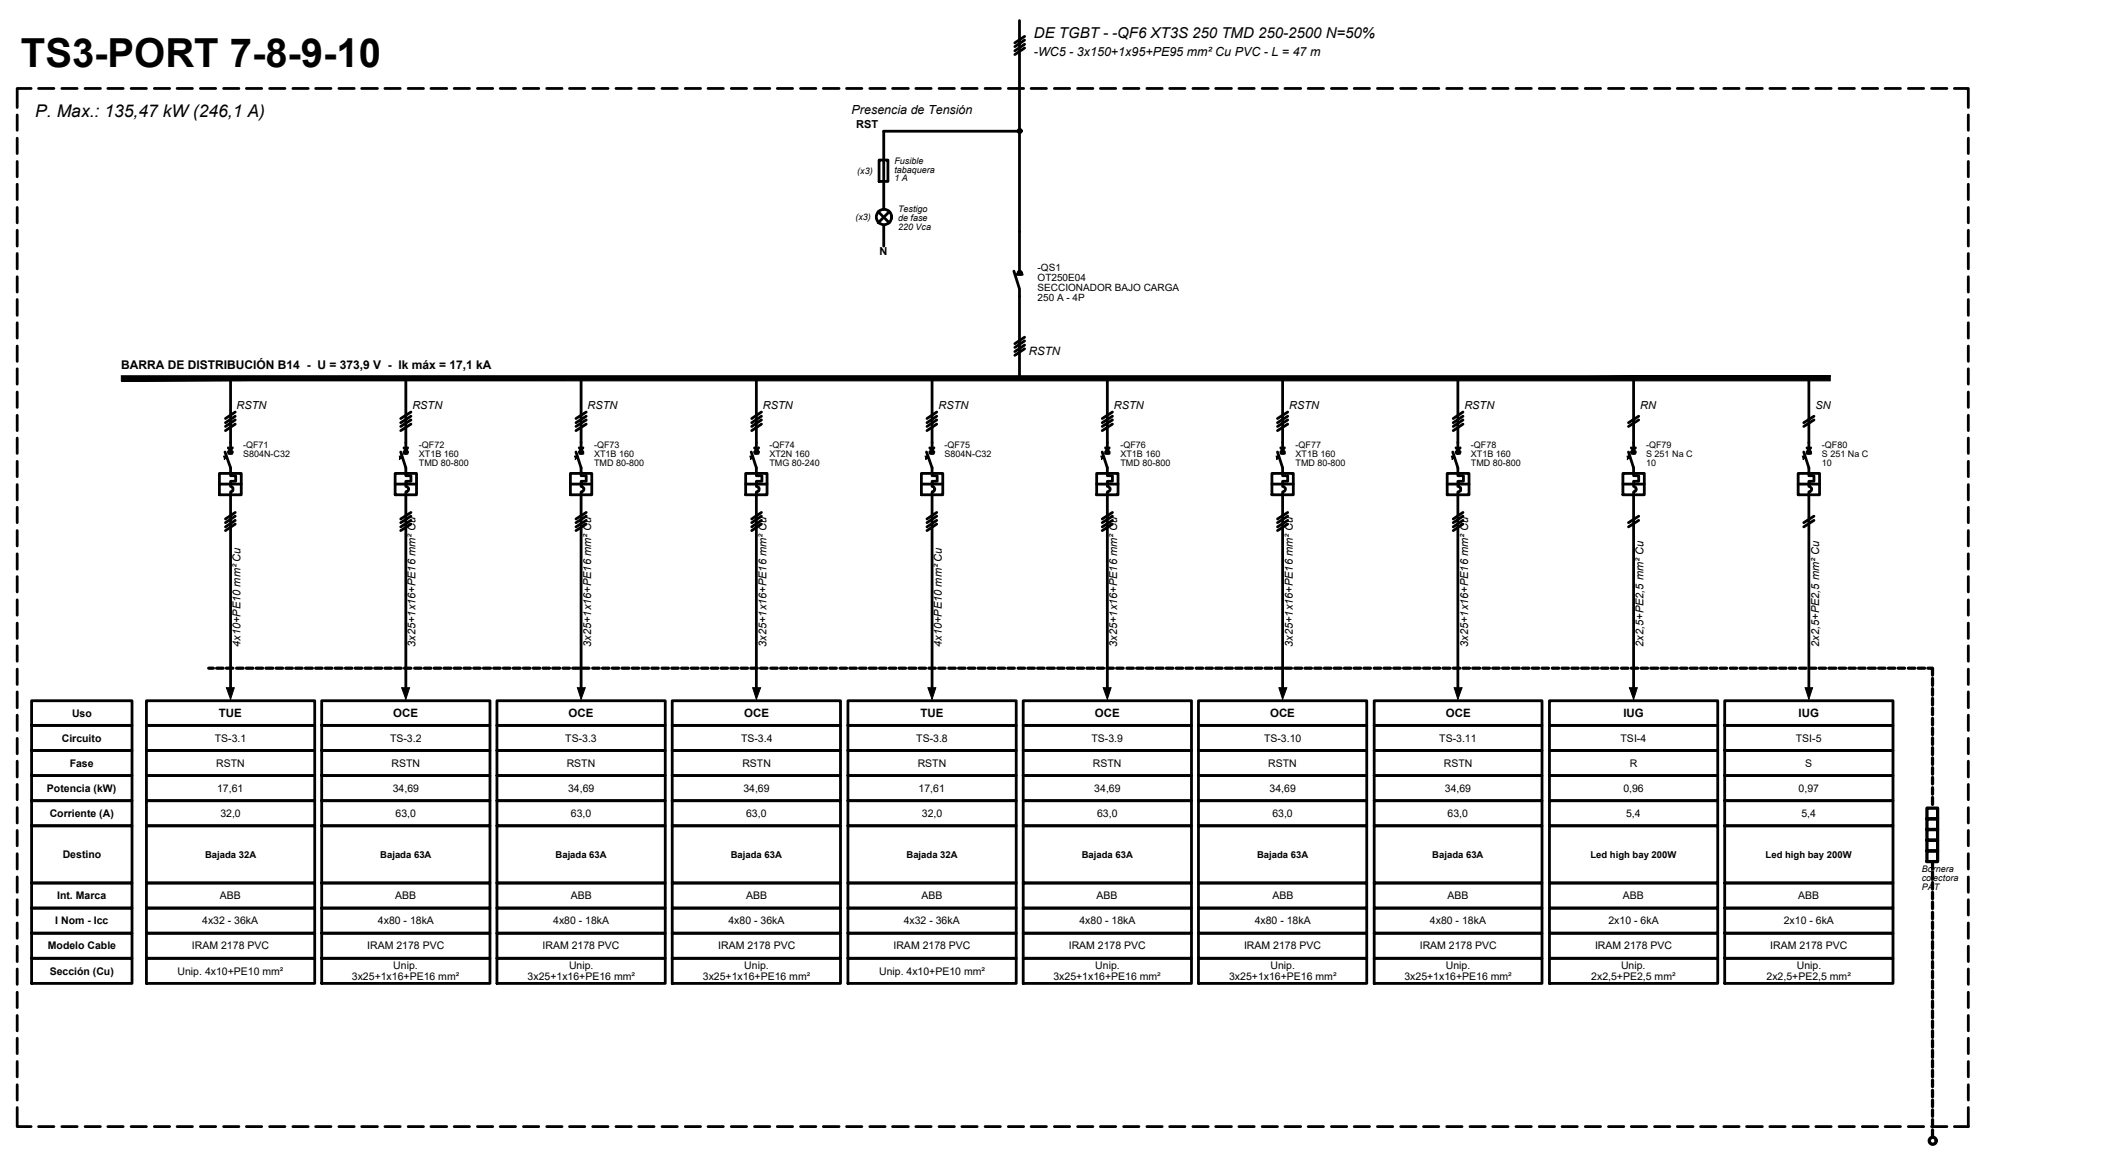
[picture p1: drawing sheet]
<svg xmlns="http://www.w3.org/2000/svg" width="193mm" height="106mm" viewBox="0 0 193 106" stroke-linecap="round" stroke-linejoin="round" font-family="sans-serif">
<!-- layer: UNI-MARCO -->
<g fill="none" stroke="#000" stroke-width=".25">
<path d="M1.6 10.5v1.4M1.6 12.6v1.4M1.6 14.7v1.4M1.6 16.8v1.4M1.6 18.9v1.4M2.8 8.1h-1.2v1.7M3.5 8.1h1.4M5.6 8.1h1.4M7.7 8.1h1.4M9.8 8.1h1.4M11.9 8.1h1.4M14.1 8.1h1.4"/>
<path d="M16.1 8.1h1.4M18.2 8.1h1.4M20.4 8.1h1.4M22.4 8.1h1.4M24.6 8.1h1.3M26.7 8.1h1.4M28.7 8.1h1.4M30.9 8.1h1.4M32.9 8.1h1.5M35.1 8.1h1.3M37.2 8.1h1.4M39.2 8.1h1.5"/>
<path d="M41.4 8.1h1.4M43.5 8.1h1.4M45.5 8.1h1.4M47.7 8.1h1.4M49.8 8.1h1.4M51.9 8.1h1.4M54 8.1h1.4M56.1 8.1h1.4M58.2 8.1h1.4M60.3 8.1h1.4M62.4 8.1h1.4M64.5 8.1h1.4"/>
<path d="M66.6 8.1h1.4M68.7 8.1h1.4M70.8 8.1h1.4M72.9 8.1h1.4M75 8.1h1.4M77.1 8.1h1.4M79.2 8.1h1.4M81.3 8.1h1.4M83.4 8.1h1.4M85.5 8.1h1.4M87.6 8.1h1.4M89.7 8.1h1.4"/>
<path d="M91.8 8.1h1.4M93.9 8.1h1.4M96 8.1h1.4M98.1 8.1h1.4M100.2 8.1h1.4M102.3 8.1h1.4M104.4 8.1h1.4M106.5 8.1h1.4M108.6 8.1h1.4M110.7 8.1h1.4M112.8 8.1h1.4M114.9 8.1h1.4"/>
<path d="M117 8.1h1.4M119.1 8.1h1.4M121.2 8.1h1.4M123.3 8.1h1.4M125.4 8.1h1.4M127.5 8.1h1.4M129.6 8.1h1.4M131.7 8.1h1.4M133.9 8.1h1.4M135.9 8.1h1.4M138 8.1h1.4M140.2 8.1h1.4"/>
<path d="M142.2 8.1h1.4M144.4 8.1h1.4M146.5 8.1h1.4M148.5 8.1h1.4M150.7 8.1h1.4M152.7 8.1h1.5M154.9 8.1h1.4M157 8.1h1.4M159 8.1h1.5M161.2 8.1h1.4M163.3 8.1h1.4M165.4 8.1h1.3"/>
<path d="M167.5 8.1h1.4M169.6 8.1h1.4M171.7 8.1h1.4M173.8 8.1h1.4M175.9 8.1h1.4M178 8.1h1.2v1.7M179.2 10.5v1.4M179.2 12.6v1.4M179.2 14.7v1.4M179.2 16.8v1.4M179.2 18.9v1.4M1.6 21v1.4"/>
<path d="M1.6 23.1v1.4M1.6 25.2v1.4M1.6 27.3v1.4M1.6 29.4v1.4M1.6 31.5v1.4M1.6 33.6v1.4M1.6 35.7v1.4M1.6 37.8v1.4M1.6 39.9v1.4M179.2 21v1.4M179.2 23.1v1.4M179.2 25.2v1.4"/>
<path d="M179.2 27.3v1.4M179.2 29.4v1.4M179.2 31.5v1.4M179.2 33.6v1.4M179.2 35.7v1.4M179.2 37.8v1.4M179.2 39.9v1.4M1.6 42v1.4M1.6 44.1v1.4M1.6 46.2v1.4M1.6 48.3v1.4M1.6 50.4v1.4"/>
<path d="M1.6 52.5v1.4M1.6 54.6v1.4M1.6 56.7v1.4M1.6 58.8v1.4M179.2 42v1.4M179.2 44.1v1.4M179.2 46.2v1.4M179.2 48.3v1.4M179.2 50.4v1.4M179.2 52.5v1.4M179.2 54.6v1.4M179.2 56.7v1.4"/>
<path d="M179.2 58.8v1.4M1.6 60.9v1.4M1.6 63v1.4M1.6 65.1v1.4M1.6 67.2v1.4M1.6 69.3v1.5M1.6 71.4v1.4M1.6 73.5v1.4M1.6 75.6v1.4M1.6 77.7v1.4M1.6 79.9v1.3M179.2 60.9v1.4"/>
<path d="M179.2 63v1.4M179.2 65.1v1.4M179.2 67.2v1.4M179.2 69.3v1.5M179.2 71.4v1.4M179.2 73.5v1.4M179.2 75.6v1.4M179.2 77.7v1.4M179.2 79.9v1.3M1.6 81.9v1.4M1.6 84v1.4M1.6 86.2v1.4"/>
<path d="M1.6 88.2v1.4M1.6 90.4v1.3M1.6 92.5v1.4M1.6 94.5v1.4M1.6 96.7v1.4M1.6 98.8v1.4M179.2 81.9v1.4M179.2 84v1.4M179.2 86.2v1.4M179.2 88.2v1.4M179.2 90.4v1.3M179.2 92.5v1.4"/>
<path d="M179.2 94.5v1.4M179.2 96.7v1.4M179.2 98.8v1.4M1.6 100.8v1.8h1.2M3.5 102.6h1.4M5.6 102.6h1.4M7.7 102.6h1.4M9.8 102.6h1.4M11.9 102.6h1.4M14.1 102.6h1.4M16.1 102.6h1.4M18.2 102.6h1.4"/>
<path d="M20.4 102.6h1.4M22.4 102.6h1.4M24.6 102.6h1.3M26.7 102.6h1.4M28.7 102.6h1.4M30.9 102.6h1.4M32.9 102.6h1.5M35.1 102.6h1.3M37.2 102.6h1.4M39.2 102.6h1.5M41.4 102.6h1.4M43.5 102.6h1.4"/>
<path d="M45.5 102.6h1.4M47.7 102.6h1.4M49.8 102.6h1.4M51.9 102.6h1.4M54 102.6h1.4M56.1 102.6h1.4M58.2 102.6h1.4M60.3 102.6h1.4M62.4 102.6h1.4M64.5 102.6h1.4M66.6 102.6h1.4M68.7 102.6h1.4"/>
<path d="M70.8 102.6h1.4M72.9 102.6h1.4M75 102.6h1.4M77.1 102.6h1.4M79.2 102.6h1.4M81.3 102.6h1.4M83.4 102.6h1.4M85.5 102.6h1.4M87.6 102.6h1.4M89.7 102.6h1.4M91.8 102.6h1.4M93.9 102.6h1.4"/>
<path d="M96 102.6h1.4M98.1 102.6h1.4M100.2 102.6h1.4M102.3 102.6h1.4M104.4 102.6h1.4M106.5 102.6h1.4M108.6 102.6h1.4M110.7 102.6h1.4M112.8 102.6h1.4M114.9 102.6h1.4M117 102.6h1.4M119.1 102.6h1.4"/>
<path d="M121.2 102.6h1.4M123.3 102.6h1.4M125.4 102.6h1.4M127.5 102.6h1.4M129.6 102.6h1.4M131.7 102.6h1.4M133.9 102.6h1.4M135.9 102.6h1.4M138 102.6h1.4M140.2 102.6h1.4M142.2 102.6h1.4M144.4 102.6h1.4"/>
<path d="M146.5 102.6h1.4M148.5 102.6h1.4M150.7 102.6h1.4M152.7 102.6h1.5M154.9 102.6h1.4M157 102.6h1.4M159 102.6h1.5M161.2 102.6h1.4M163.3 102.6h1.4M165.4 102.6h1.3M167.5 102.6h1.4M169.6 102.6h1.4"/>
<path d="M171.7 102.6h1.4M173.8 102.6h1.4M175.9 102.6h1.4M179.2 100.8v1.8h-1.2"/>
</g>
<!-- layer: UNI-LIN -->
<g fill="none" stroke="#000" stroke-width=".25">
<path d="M80 19.3l1 1M80.1 14.6h.8v1.9h-.8zM81 19.3l-1 1M92.8 11.9h-12.3v7.2M92.8 1.9v22.8M93.3 4.4l-.9 .6M93.3 4l-.9 .6M93.3 3.7l-.9 .5M93.3 3.3l-.9 .6M21 34.5v6.8M21.4 38.6l-.9 .6M21.4 38.2l-.9 .6"/>
<path d="M21.4 37.9l-.9 .6M21.4 37.5l-.9 .6M37 34.5v6.8M37.4 38.6l-.9 .6M37.4 38.2l-.9 .6M37.4 37.9l-.9 .6M37.4 37.5l-.9 .6M52.9 34.5v6.8M53.4 38.6l-1 .6M53.4 38.2l-1 .6M53.4 37.9l-1 .6M53.4 37.5l-1 .6"/>
<path d="M68.9 34.5v6.8M69.3 38.6l-.8 .6M69.3 38.2l-.8 .6M69.3 37.9l-.8 .6M69.3 37.5l-.8 .6M80.5 20.5v1.9M84.9 34.5v6.8M85.3 38.6l-.9 .6M85.3 38.2l-.9 .6M85.3 37.9l-.9 .6M85.3 37.5l-.9 .6M92.3 24.7l.5 1.6v8.2"/>
<path d="M92.6 25h.5M93.3 31.8l-.9 .6M93.3 31.4l-.9 .6M93.3 31l-.9 .6M93.3 30.7l-.9 .6M100.8 34.5v6.8M101.3 38.6l-.9 .6M101.3 38.2l-.9 .6M101.3 37.9l-.9 .6M101.3 37.5l-.9 .6M116.8 34.5v6.8M117.3 38.6l-1 .6"/>
<path d="M117.3 38.2l-1 .6M117.3 37.9l-1 .6M117.3 37.5l-1 .6M132.8 34.5v6.8M133.2 38.6l-.9 .6M133.2 38.2l-.9 .6M133.2 37.9l-.9 .6M133.2 37.5l-.9 .6M148.8 34.5v6.8M149.2 38.2l-.9 .6M149.2 37.9l-.9 .6M164.7 34.5v6.8"/>
<path d="M165.2 38.2l-.9 .6M165.2 37.9l-.9 .6M20 43.1h2v2h-2zM20 44.1h2M20.5 41.2l.5 1.4v.7h.5v.5h-.5v.5a.26 .26 0 0 1 .2 .2 .26 .26 0 0 1-.2 .3v18M20.8 40.8l.4 .4M20.8 41.3h.3M21.2 40.8l-.4 .4M21.4 47.7l-.9 .6M21.4 47.4l-.9 .6M21.4 47l-.9 .6M21.4 46.7l-.9 .6"/>
<path d="M36 43.1h1.9v2h-1.9zM36 44.1h1.9M36.5 41.2l.5 1.4v.7h.4v.5h-.4v.5a.25 .25 0 0 1 .2 .2 .25 .25 0 0 1-.2 .3v18M36.8 41.3h.3M36.8 40.8l.3 .4M37.1 40.8l-.3 .4M37.4 47.7l-.9 .6M37.4 47.4l-.9 .6M37.4 47l-.9 .6M37.4 46.7l-.9 .6M51.9 43.1h2v2h-2zM51.9 44.1h2"/>
<path d="M52.4 41.2l.5 1.4v.7h.5v.5h-.5v.5a.25 .25 0 0 1 .3 .2 .25 .25 0 0 1-.3 .3v18M52.7 40.8l.4 .4M52.8 41.3h.3M53.1 40.8l-.4 .4M53.4 47.7l-1 .6M53.4 47.4l-1 .6M53.4 47l-1 .6M53.4 46.7l-1 .6M67.9 43.1h1.9v2h-1.9zM67.9 44.1h1.9M68.4 41.2l.5 1.4v.7h.5v.5h-.5v.5a.25 .25 0 0 1 .2 .2 .25 .25 0 0 1-.2 .3v18M68.7 40.8l.4 .4"/>
<path d="M68.7 41.3h.3M69.1 40.8l-.4 .4M69.3 47.7l-.8 .6M69.3 47.4l-.8 .6M69.3 47l-.8 .6M69.3 46.7l-.8 .6M83.9 43.1h2v2h-2zM83.9 44.1h2M84.4 41.2l.5 1.4v.7h.4v.5h-.4v.5a.25 .25 0 0 1 .2 .2 .25 .25 0 0 1-.2 .3v18M84.7 40.8l.3 .4M84.7 41.3h.3M85 40.8l-.3 .4"/>
<path d="M85.3 47.7l-.9 .6M85.3 47.4l-.9 .6M85.3 47l-.9 .6M85.3 46.7l-.9 .6M99.9 43.1h1.9v2h-1.9zM99.9 44.1h1.9M100.4 41.2l.4 1.4v.7h.5v.5h-.5v.5a.25 .25 0 0 1 .3 .2 .25 .25 0 0 1-.3 .3v18M100.7 41.3h.3M100.7 40.8l.3 .4M101 40.8l-.3 .4M101.3 47.7l-.9 .6M101.3 47.4l-.9 .6"/>
<path d="M101.3 47l-.9 .6M101.3 46.7l-.9 .6M115.8 43.1h2v2h-2zM115.8 44.1h2M116.3 41.2l.5 1.4v.7h.5v.5h-.5v.5a.25 .25 0 0 1 .3 .2 .25 .25 0 0 1-.3 .3v18M116.6 40.8l.4 .4M116.7 41.3h.3M117 40.8l-.4 .4M117.3 47.7l-1 .6M117.3 47.4l-1 .6M117.3 47l-1 .6M117.3 46.7l-1 .6"/>
<path d="M131.8 43.1h2v2h-2zM131.8 44.1h2M132.3 41.2l.5 1.4v.7h.5v.5h-.5v.5a.25 .25 0 0 1 .2 .2 .25 .25 0 0 1-.2 .3v18M132.6 40.8l.4 .4M132.6 41.3h.3M133 40.8l-.4 .4M133.2 47.7l-.9 .6M133.2 47.4l-.9 .6M133.2 47l-.9 .6M133.2 46.7l-.9 .6M147.8 43.1h1.9v2h-1.9zM147.8 44.1h1.9"/>
<path d="M148.3 41.2l.5 1.4v.7h.4v.5h-.4v.5a.25 .25 0 0 1 .2 .2 .25 .25 0 0 1-.2 .3v18M148.5 40.8l.4 .4M148.6 41.3h.3M148.9 40.8l-.4 .4M149.2 47.4l-.9 .6M149.2 47l-.9 .6M163.7 43.1h2v2h-2zM163.7 44.1h2M164.3 41.2l.4 1.4v.7h.5v.5h-.5v.5a.25 .25 0 0 1 .3 .2 .25 .25 0 0 1-.3 .3v18M164.5 41.3h.4M164.5 40.8l.4 .4M164.9 40.8l-.4 .4"/>
<path d="M165.2 47.4l-.9 .6M165.2 47l-.9 .6"/>
<circle cx="80.5" cy="19.8" r=".7"/>
<circle cx="92.9" cy="11.9" r=".15"/>
<circle cx="92.9" cy="24.8" r=".15"/>
</g>
<!-- layer: UNI-BARRA -->
<path d="M11 34.2v.5l155.7-.5zM11 34.7l155.7-.5v.5z" fill="#000" stroke="#000" stroke-width=".09"/>
<!-- layer: UNI-TABLA -->
<g fill="none" stroke="#000" stroke-width=".25">
<path d="M2.9 63.8h9.1v2.3h-9.1zM2.9 66.1h9.1v2.2h-9.1zM2.9 68.3h9.1v2.3h-9.1zM2.9 70.6h9.1v2.3h-9.1zM2.9 72.9h9.1v2.3h-9.1zM2.9 75.2h9.1v5.2h-9.1zM13.3 63.8h15.4v2.3h-15.4zM13.3 66.1h15.4v2.2h-15.4zM13.3 68.3h15.4v2.3h-15.4zM13.3 70.6h15.4v2.3h-15.4zM13.3 72.9h15.4v2.3h-15.4zM13.3 75.2h15.4v5.2h-15.4z"/>
<path d="M29.3 63.8h15.3v2.3h-15.3zM29.3 66.1h15.3v2.2h-15.3zM29.3 68.3h15.3v2.3h-15.3zM29.3 70.6h15.3v2.3h-15.3zM29.3 72.9h15.3v2.3h-15.3zM29.3 75.2h15.3v5.2h-15.3zM45.3 63.8h15.3v2.3h-15.3zM45.3 66.1h15.3v2.2h-15.3zM45.3 68.3h15.3v2.3h-15.3zM45.3 70.6h15.3v2.3h-15.3zM45.3 72.9h15.3v2.3h-15.3zM45.3 75.2h15.3v5.2h-15.3z"/>
<path d="M61.2 63.8h15.3v2.3h-15.3zM61.2 66.1h15.3v2.2h-15.3zM61.2 68.3h15.3v2.3h-15.3zM61.2 70.6h15.3v2.3h-15.3zM61.2 72.9h15.3v2.3h-15.3zM61.2 75.2h15.3v5.2h-15.3zM77.2 63.8h15.3v2.3h-15.3zM77.2 66.1h15.3v2.2h-15.3zM77.2 68.3h15.3v2.3h-15.3zM77.2 70.6h15.3v2.3h-15.3zM77.2 72.9h15.3v2.3h-15.3zM77.2 75.2h15.3v5.2h-15.3z"/>
<path d="M93.2 63.8h15.3v2.3h-15.3zM93.2 66.1h15.3v2.2h-15.3zM93.2 68.3h15.3v2.3h-15.3zM93.2 70.6h15.3v2.3h-15.3zM93.2 72.9h15.3v2.3h-15.3zM93.2 75.2h15.3v5.2h-15.3zM109.1 63.8h15.4v2.3h-15.4zM109.1 66.1h15.4v2.2h-15.4zM109.1 68.3h15.4v2.3h-15.4zM109.1 70.6h15.4v2.3h-15.4zM109.1 72.9h15.4v2.3h-15.4zM109.1 75.2h15.4v5.2h-15.4z"/>
<path d="M125.1 63.8h15.3v2.3h-15.3zM125.1 66.1h15.3v2.2h-15.3zM125.1 68.3h15.3v2.3h-15.3zM125.1 70.6h15.3v2.3h-15.3zM125.1 72.9h15.3v2.3h-15.3zM125.1 75.2h15.3v5.2h-15.3zM141.1 63.8h15.3v2.3h-15.3zM141.1 66.1h15.3v2.2h-15.3zM141.1 68.3h15.3v2.3h-15.3zM141.1 70.6h15.3v2.3h-15.3zM141.1 72.9h15.3v2.3h-15.3zM141.1 75.2h15.3v5.2h-15.3z"/>
<path d="M157.1 63.8h15.3v2.3h-15.3zM157.1 66.1h15.3v2.2h-15.3zM157.1 68.3h15.3v2.3h-15.3zM157.1 70.6h15.3v2.3h-15.3zM157.1 72.9h15.3v2.3h-15.3zM157.1 75.2h15.3v5.2h-15.3zM2.9 80.4h9.1v2.3h-9.1zM2.9 82.7h9.1v2.3h-9.1zM2.9 85h9.1v2.3h-9.1zM2.9 87.3h9.1v2.2h-9.1zM13.3 80.4h15.4v2.3h-15.4zM13.3 82.7h15.4v2.3h-15.4z"/>
<path d="M13.3 85h15.4v2.3h-15.4zM13.3 87.3h15.4v2.2h-15.4zM29.3 80.4h15.3v2.3h-15.3zM29.3 82.7h15.3v2.3h-15.3zM29.3 85h15.3v2.3h-15.3zM29.3 87.3h15.3v2.2h-15.3zM45.3 80.4h15.3v2.3h-15.3zM45.3 82.7h15.3v2.3h-15.3zM45.3 85h15.3v2.3h-15.3zM45.3 87.3h15.3v2.2h-15.3zM61.2 80.4h15.3v2.3h-15.3zM61.2 82.7h15.3v2.3h-15.3z"/>
<path d="M61.2 85h15.3v2.3h-15.3zM61.2 87.3h15.3v2.2h-15.3zM77.2 80.4h15.3v2.3h-15.3zM77.2 82.7h15.3v2.3h-15.3zM77.2 85h15.3v2.3h-15.3zM77.2 87.3h15.3v2.2h-15.3zM93.2 80.4h15.3v2.3h-15.3zM93.2 82.7h15.3v2.3h-15.3zM93.2 85h15.3v2.3h-15.3zM93.2 87.3h15.3v2.2h-15.3zM109.1 80.4h15.4v2.3h-15.4zM109.1 82.7h15.4v2.3h-15.4z"/>
<path d="M109.1 85h15.4v2.3h-15.4zM109.1 87.3h15.4v2.2h-15.4zM125.1 80.4h15.3v2.3h-15.3zM125.1 82.7h15.3v2.3h-15.3zM125.1 85h15.3v2.3h-15.3zM125.1 87.3h15.3v2.2h-15.3zM141.1 80.4h15.3v2.3h-15.3zM141.1 82.7h15.3v2.3h-15.3zM141.1 85h15.3v2.3h-15.3zM141.1 87.3h15.3v2.2h-15.3zM157.1 80.4h15.3v2.3h-15.3zM157.1 82.7h15.3v2.3h-15.3z"/>
<path d="M157.1 85h15.3v2.3h-15.3zM157.1 87.3h15.3v2.2h-15.3z"/>
</g>
<!-- layer: UNI-LIN -->
<g fill="#000" stroke="#000" stroke-width=".09">
<path d="M20.6 62.6h.7l-.3 1.1zM36.6 62.6h.7l-.3 1.1zM52.6 62.6h.7l-.4 1.1zM68.5 62.6h.8l-.4 1.1zM84.5 62.6h.7l-.3 1.1zM100.5 62.6h.7l-.4 1.1zM116.5 62.6h.7l-.4 1.1zM132.4 62.6h.7l-.3 1.1zM148.4 62.6h.7l-.3 1.1zM164.4 62.6h.7l-.4 1.1z"/>
<path d="M20.6 41.5l.1 .2-.3 .1zM20.4 41.5v.3l.2-.3z"/>
<path d="M36.6 41.5l.1 .2-.3 .1zM36.4 41.5v.3l.2-.3z"/>
<path d="M52.6 41.5v.2l-.2 .1zM52.3 41.5l.1 .3 .2-.3z"/>
<path d="M68.5 41.5l.1 .2-.2 .1zM68.3 41.5l.1 .3 .1-.3z"/>
<path d="M84.5 41.5l.1 .2-.3 .1zM84.2 41.5l.1 .3 .2-.3z"/>
<path d="M100.5 41.5v.2l-.2 .1zM100.2 41.5l.1 .3 .2-.3z"/>
<path d="M116.5 41.5v.2l-.2 .1zM116.2 41.5l.1 .3 .2-.3z"/>
<path d="M132.4 41.5l.1 .2-.3 .1zM132.2 41.5v.3l.2-.3z"/>
<path d="M148.4 41.5l.1 .2-.3 .1zM148.2 41.5v.3l.2-.3z"/>
<path d="M164.3 41.5l.1 .2-.2 .1zM164.1 41.5l.1 .3 .1-.3z"/>
</g>
<!-- layer: UNI-PAT -->
<g fill="none" stroke="#000" stroke-width=".3">
<path d="M19 60.8h.4M19.7 60.8h.6M20.6 60.8h.6M21.5 60.8h.6M22.4 60.8h.6M23.3 60.8h.6M24.2 60.8h.6M25.1 60.8h.6M26 60.8h.6M26.9 60.8h.6M27.8 60.8h.6M28.7 60.8h.6"/>
<path d="M29.6 60.8h.6M30.5 60.8h.7M31.5 60.8h.5M32.3 60.8h.6M33.2 60.8h.6M34.1 60.8h.7M35.1 60.8h.5M35.9 60.8h.6M36.8 60.8h.6M37.8 60.8h.6M38.6 60.8h.6M39.5 60.8h.6"/>
<path d="M40.4 60.8h.7M41.4 60.8h.6M42.2 60.8h.6M43.1 60.8h.6M44 60.8h.7M45 60.8h.5M45.8 60.8h.6M46.7 60.8h.7M47.7 60.8h.6M48.6 60.8h.5M49.4 60.8h.6M50.3 60.8h.7"/>
<path d="M51.3 60.8h.6M52.2 60.8h.5M53 60.8h.6M54 60.8h.6M54.9 60.8h.6M55.8 60.8h.5M56.6 60.8h.7M57.6 60.8h.6M58.5 60.8h.6M59.4 60.8h.5M60.3 60.8h.6M61.2 60.8h.6"/>
<path d="M62.1 60.8h.6M62.9 60.8h.7M63.9 60.8h.6M64.8 60.8h.6M65.7 60.8h.6M66.5 60.8h.7M67.5 60.8h.6M68.4 60.8h.6M69.3 60.8h.5M70.2 60.8h.6M71.1 60.8h.6M72 60.8h.6"/>
<path d="M72.9 60.8h.6M73.8 60.8h.6M74.7 60.8h.6M75.6 60.8h.6M76.5 60.8h.6M77.4 60.8h.6M78.3 60.8h.6M79.2 60.8h.6M80.1 60.8h.6M81 60.8h.6M81.9 60.8h.6M82.8 60.8h.6"/>
<path d="M83.7 60.8h.6M84.6 60.8h.6M85.5 60.8h.6M86.4 60.8h.6M87.3 60.8h.6M88.2 60.8h.6M89.1 60.8h.6M90 60.8h.6M90.9 60.8h.6M91.8 60.8h.6M92.7 60.8h.6M93.6 60.8h.6"/>
<path d="M94.5 60.8h.6M95.4 60.8h.6M96.3 60.8h.6M97.2 60.8h.6M98.1 60.8h.6M99 60.8h.6M99.9 60.8h.6M100.8 60.8h.6M101.7 60.8h.6M102.6 60.8h.6M103.5 60.8h.6M104.4 60.8h.6"/>
<path d="M105.3 60.8h.6M106.2 60.8h.6M107.1 60.8h.6M108 60.8h.6M108.9 60.8h.6M109.8 60.8h.6M110.7 60.8h.6M111.6 60.8h.6M112.5 60.8h.6M113.4 60.8h.6M114.3 60.8h.6M115.2 60.8h.6"/>
<path d="M116.1 60.8h.6M117 60.8h.6M117.9 60.8h.6M118.8 60.8h.6M119.7 60.8h.6M120.6 60.8h.6M121.5 60.8h.6M122.4 60.8h.6M123.3 60.8h.6M124.2 60.8h.6M125.1 60.8h.6M126 60.8h.6"/>
<path d="M126.9 60.8h.6M127.8 60.8h.6M128.7 60.8h.6M129.6 60.8h.6M130.5 60.8h.6M131.4 60.8h.6M132.3 60.8h.6M133.2 60.8h.6M134.1 60.8h.6M135 60.8h.6M135.9 60.8h.6M136.8 60.8h.6"/>
<path d="M137.7 60.8h.6M138.6 60.8h.6M139.5 60.8h.6M140.4 60.8h.6M141.3 60.8h.6M142.2 60.8h.6M143.1 60.8h.6M144 60.8h.7M144.9 60.8h.6M145.8 60.8h.6M146.7 60.8h.6M147.7 60.8h.6"/>
<path d="M148.5 60.8h.6M149.4 60.8h.6M150.3 60.8h.7M151.3 60.8h.5M152.1 60.8h.6M153 60.8h.6M153.9 60.8h.7M154.9 60.8h.5M155.7 60.8h.6M156.6 60.8h.6M157.6 60.8h.6M158.5 60.8h.5"/>
<path d="M159.3 60.8h.6M160.2 60.8h.7M161.2 60.8h.6M162.1 60.8h.5M162.9 60.8h.6M163.9 60.8h.6M164.8 60.8h.6M165.6 60.8h.6M166.5 60.8h.7M167.5 60.8h.6M168.4 60.8h.6M169.2 60.8h.6"/>
<path d="M170.1 60.8h.7M171.1 60.8h.6M172 60.8h.5M172.8 60.8h.6M173.8 60.8h.6M174.7 60.8h.6M175.5 77.5h.9v1h-.9zM175.5 76.5h.9v1h-.9zM175.5 75.5h.9v1h-.9zM175.5 74.6h.9v.9h-.9zM175.5 73.6h.9v1h-.9zM175.6 60.8h.4v.7"/>
<path d="M176 61.8v.6M176 62.7v.6M176 63.6v.6M176 64.5v.6M176 65.4v.6M176 66.3v.6M176 67.2v.6M176 68.1v.6M176 69v.6M176 69.9v.6M176 70.8v.6M176 71.7v.6"/>
<path d="M176 72.6v.6M176 78.5v.6M176 79.4v.7M176 80.4v.6M176 81.2v.6M176 82.1v.6M176 83.1v.6M176 84v.6M176 84.8v.6M176 85.7v.7M176 86.7v.6M176 87.6v.5"/>
<path d="M176 88.4v.6M176 89.3v.7M176 90.3v.6M176 91.2v.5M176 92v.7M176 93v.6M176 93.9v.6M176 94.8v.5M176 95.6v.7M176 96.6v.6M176 97.5v.6M176 98.4v.5"/>
<path d="M176 99.3v.6M176 100.2v.6M176 101.1v.6M176 102v.6M176 102.9v.7"/>
<circle cx="176" cy="103.9" r=".32"/>
</g>
<text font-size="3.6" x="1.9" y="6.1">TS3-PORT 7-8-9-10</text>
<text font-size="1.6" x="3.2" y="10.7">P. Max.: 135,47 kW (246,1 A)</text>
<text font-size="1.4" x="94.1" y="3.5">DE TGBT - -QF6 XT3S 250 TMD 250-2500 N=50%</text>
<g font-size="1.1">
<text x="94.1" y="5.1">-WC5 - 3x150+1x95+PE95 mm² Cu PVC - L = 47 m</text>
<text x="77.6" y="10.3">Presencia de Tensión</text>
<text x="11" y="33.6">BARRA DE DISTRIBUCIÓN B14 - U = 373,9 V - Ik máx = 17,1 kA</text>
</g>
<g font-size="1">
<text x="78" y="11.7">RST</text>
<text x="80.1" y="23.2">N</text>
<text x="93.7" y="32.4">RSTN</text>
<text x="21.5" y="37.2">RSTN</text>
<text x="37.5" y="37.2">RSTN</text>
<text x="53.5" y="37.2">RSTN</text>
<text x="69.5" y="37.2">RSTN</text>
<text x="85.5" y="37.2">RSTN</text>
<text x="101.4" y="37.2">RSTN</text>
<text x="117.4" y="37.2">RSTN</text>
<text x="133.3" y="37.2">RSTN</text>
<text x="149.4" y="37.2">RN</text>
<text x="165.3" y="37.2">SN</text>
<text x="21.9" y="58.9" transform="rotate(-90 21.9 58.9)">4x10+PE10 mm² Cu</text>
<text x="37.8" y="58.9" transform="rotate(-90 37.8 58.9)">3x25+1x16+PE16 mm² Cu</text>
<text x="53.8" y="58.9" transform="rotate(-90 53.8 58.9)">3x25+1x16+PE16 mm² Cu</text>
<text x="69.8" y="58.9" transform="rotate(-90 69.8 58.9)">3x25+1x16+PE16 mm² Cu</text>
<text x="85.8" y="58.9" transform="rotate(-90 85.8 58.9)">4x10+PE10 mm² Cu</text>
<text x="101.7" y="58.9" transform="rotate(-90 101.7 58.9)">3x25+1x16+PE16 mm² Cu</text>
<text x="117.7" y="58.9" transform="rotate(-90 117.7 58.9)">3x25+1x16+PE16 mm² Cu</text>
<text x="133.7" y="58.9" transform="rotate(-90 133.7 58.9)">3x25+1x16+PE16 mm² Cu</text>
<text x="149.6" y="58.9" transform="rotate(-90 149.6 58.9)">2x2,5+PE2,5 mm² Cu</text>
<text x="165.6" y="58.9" transform="rotate(-90 165.6 58.9)">2x2,5+PE2,5 mm² Cu</text>
<text x="6.6" y="65.3">Uso</text>
<text x="19.9" y="65.3">TUE</text>
<text x="35.8" y="65.3">OCE</text>
<text x="51.8" y="65.3">OCE</text>
<text x="67.8" y="65.3">OCE</text>
<text x="83.8" y="65.3">TUE</text>
<text x="99.7" y="65.3">OCE</text>
<text x="115.7" y="65.3">OCE</text>
<text x="131.7" y="65.3">OCE</text>
<text x="147.8" y="65.3">IUG</text>
<text x="163.8" y="65.3">IUG</text>
<text x="5.6" y="67.6">Circuito</text>
<text x="6.3" y="69.8">Fase</text>
<text x="19.6" y="67.6">TS-3.1</text>
<text x="19.7" y="69.8">RSTN</text>
<text x="35.5" y="67.6">TS-3.2</text>
<text x="35.6" y="69.8">RSTN</text>
<text x="51.5" y="67.6">TS-3.3</text>
<text x="51.6" y="69.8">RSTN</text>
<text x="67.5" y="67.6">TS-3.4</text>
<text x="67.6" y="69.8">RSTN</text>
<text x="83.4" y="67.6">TS-3.8</text>
<text x="83.6" y="69.8">RSTN</text>
<text x="99.4" y="67.6">TS-3.9</text>
<text x="99.5" y="69.8">RSTN</text>
<text x="115.1" y="67.6">TS-3.10</text>
<text x="115.5" y="69.8">RSTN</text>
<text x="131.1" y="67.6">TS-3.11</text>
<text x="131.5" y="69.8">RSTN</text>
<text x="147.6" y="67.6">TSI-4</text>
<text x="148.4" y="69.8">R</text>
<text x="163.5" y="67.6">TSI-5</text>
<text x="164.4" y="69.8">S</text>
<text x="4.3" y="72.1">Potencia (kW)</text>
<text x="4.5" y="74.4">Corriente (A)</text>
<text x="19.8" y="72.1">17,61</text>
<text x="20.1" y="74.4">32,0</text>
<text x="35.8" y="72.1">34,69</text>
<text x="36" y="74.4">63,0</text>
<text x="51.7" y="72.1">34,69</text>
<text x="52" y="74.4">63,0</text>
<text x="67.7" y="72.1">34,69</text>
<text x="67.9" y="74.4">63,0</text>
<text x="83.6" y="72.1">17,61</text>
<text x="83.9" y="74.4">32,0</text>
<text x="99.7" y="72.1">34,69</text>
<text x="99.9" y="74.4">63,0</text>
<text x="115.6" y="72.1">34,69</text>
<text x="115.9" y="74.4">63,0</text>
<text x="131.6" y="72.1">34,69</text>
<text x="131.8" y="74.4">63,0</text>
<text x="147.8" y="72.1">0,96</text>
<text x="148.1" y="74.4">5,4</text>
<text x="163.8" y="72.1">0,97</text>
<text x="164" y="74.4">5,4</text>
<text x="5.2" y="81.9">Int. Marca</text>
<text x="5.7" y="78.2">Destino</text>
<text x="20" y="81.9">ABB</text>
<text x="36" y="81.9">ABB</text>
<text x="52" y="81.9">ABB</text>
<text x="67.9" y="81.9">ABB</text>
<text x="83.9" y="81.9">ABB</text>
<text x="99.9" y="81.9">ABB</text>
<text x="115.9" y="81.9">ABB</text>
<text x="131.8" y="81.9">ABB</text>
<text x="147.8" y="81.9">ABB</text>
<text x="163.7" y="81.9">ABB</text>
<text x="4.4" y="86.5">Modelo Cable</text>
<text x="4.5" y="88.7">Sección (Cu)</text>
<text x="5" y="84.2">I Nom - Icc</text>
<text x="16.2" y="88.7">Unip. 4x10+PE10 mm²</text>
<text x="17.5" y="86.5">IRAM 2178 PVC</text>
<text x="18.4" y="84.2">4x32 - 36kA</text>
<text x="32" y="89.3">3x25+1x16+PE16 mm²</text>
<text x="33.4" y="86.5">IRAM 2178 PVC</text>
<text x="34.4" y="84.2">4x80 - 18kA</text>
<text x="35.8" y="88.2">Unip.</text>
<text x="48" y="89.3">3x25+1x16+PE16 mm²</text>
<text x="49.4" y="86.5">IRAM 2178 PVC</text>
<text x="50.4" y="84.2">4x80 - 18kA</text>
<text x="51.8" y="88.2">Unip.</text>
<text x="64" y="89.3">3x25+1x16+PE16 mm²</text>
<text x="65.4" y="86.5">IRAM 2178 PVC</text>
<text x="66.3" y="84.2">4x80 - 36kA</text>
<text x="67.8" y="88.2">Unip.</text>
<text x="80.1" y="88.7">Unip. 4x10+PE10 mm²</text>
<text x="81.4" y="86.5">IRAM 2178 PVC</text>
<text x="82.3" y="84.2">4x32 - 36kA</text>
<text x="95.9" y="89.3">3x25+1x16+PE16 mm²</text>
<text x="97.3" y="86.5">IRAM 2178 PVC</text>
<text x="98.3" y="84.2">4x80 - 18kA</text>
<text x="99.7" y="88.2">Unip.</text>
<text x="111.9" y="89.3">3x25+1x16+PE16 mm²</text>
<text x="113.3" y="86.5">IRAM 2178 PVC</text>
<text x="114.3" y="84.2">4x80 - 18kA</text>
<text x="115.7" y="88.2">Unip.</text>
<text x="127.9" y="89.3">3x25+1x16+PE16 mm²</text>
<text x="129.3" y="86.5">IRAM 2178 PVC</text>
<text x="130.2" y="84.2">4x80 - 18kA</text>
<text x="131.7" y="88.2">Unip.</text>
<text x="144.9" y="89.3">2x2,5+PE2,5 mm²</text>
<text x="145.2" y="86.5">IRAM 2178 PVC</text>
<text x="146.5" y="84.2">2x10 - 6kA</text>
<text x="147.6" y="88.2">Unip.</text>
<text x="160.9" y="89.3">2x2,5+PE2,5 mm²</text>
<text x="161.2" y="86.5">IRAM 2178 PVC</text>
<text x="162.4" y="84.2">2x10 - 6kA</text>
<text x="163.6" y="88.2">Unip.</text>
</g>
<g font-size=".9">
<text x="94.5" y="24.7">-QS1</text>
<text x="94.5" y="25.6">OT250E04</text>
<text x="94.5" y="26.5">SECCIONADOR BAJO CARGA</text>
<text x="94.5" y="27.4">250 A - 4P</text>
<text x="18.7" y="78.1">Bajada 32A</text>
<text x="34.6" y="78.1">Bajada 63A</text>
<text x="50.6" y="78.1">Bajada 63A</text>
<text x="66.5" y="78.1">Bajada 63A</text>
<text x="82.5" y="78.1">Bajada 32A</text>
<text x="98.5" y="78.1">Bajada 63A</text>
<text x="114.5" y="78.1">Bajada 63A</text>
<text x="130.4" y="78.1">Bajada 63A</text>
<text x="144.8" y="78.1">Led high bay 200W</text>
<text x="160.8" y="78.1">Led high bay 200W</text>
</g>
<g font-size=".8">
<text x="78.1" y="15.8">(x3)</text>
<text x="81.4" y="14.9">Fusible</text>
<text x="81.4" y="15.7">tabaquera</text>
<text x="81.4" y="16.5">1 A</text>
<text x="77.9" y="20.1">(x3)</text>
<text x="81.8" y="19.3">Testigo</text>
<text x="81.8" y="20.1">de fase</text>
<text x="81.8" y="20.9">220 Vca</text>
<text x="22.1" y="40.8">-QF71</text>
<text x="22.1" y="41.6">S804N-C32</text>
<text x="38.1" y="40.8">-QF72</text>
<text x="38.1" y="41.6">XT1B 160</text>
<text x="54.1" y="40.8">-QF73</text>
<text x="54.1" y="41.6">XT1B 160</text>
<text x="70.1" y="40.8">-QF74</text>
<text x="70.1" y="41.6">XT2N 160</text>
<text x="86" y="40.8">-QF75</text>
<text x="86" y="41.6">S804N-C32</text>
<text x="102" y="40.8">-QF76</text>
<text x="102" y="41.6">XT1B 160</text>
<text x="118" y="40.8">-QF77</text>
<text x="118" y="41.6">XT1B 160</text>
<text x="133.9" y="40.8">-QF78</text>
<text x="133.9" y="41.6">XT1B 160</text>
<text x="149.9" y="40.8">-QF79</text>
<text x="149.9" y="41.6">S 251 Na C</text>
<text x="165.9" y="40.8">-QF80</text>
<text x="165.9" y="41.6">S 251 Na C</text>
<text x="38.1" y="42.4">TMD 80-800</text>
<text x="54.1" y="42.4">TMD 80-800</text>
<text x="70.1" y="42.4">TMG 80-240</text>
<text x="102" y="42.4">TMD 80-800</text>
<text x="118" y="42.4">TMD 80-800</text>
<text x="133.9" y="42.4">TMD 80-800</text>
<text x="149.9" y="42.4">10</text>
<text x="165.9" y="42.4">10</text>
<text x="175" y="79.4">Bornera</text>
<text x="175" y="80.2">colectora</text>
<text x="175" y="81.1">PAT</text>
</g>
</svg>
